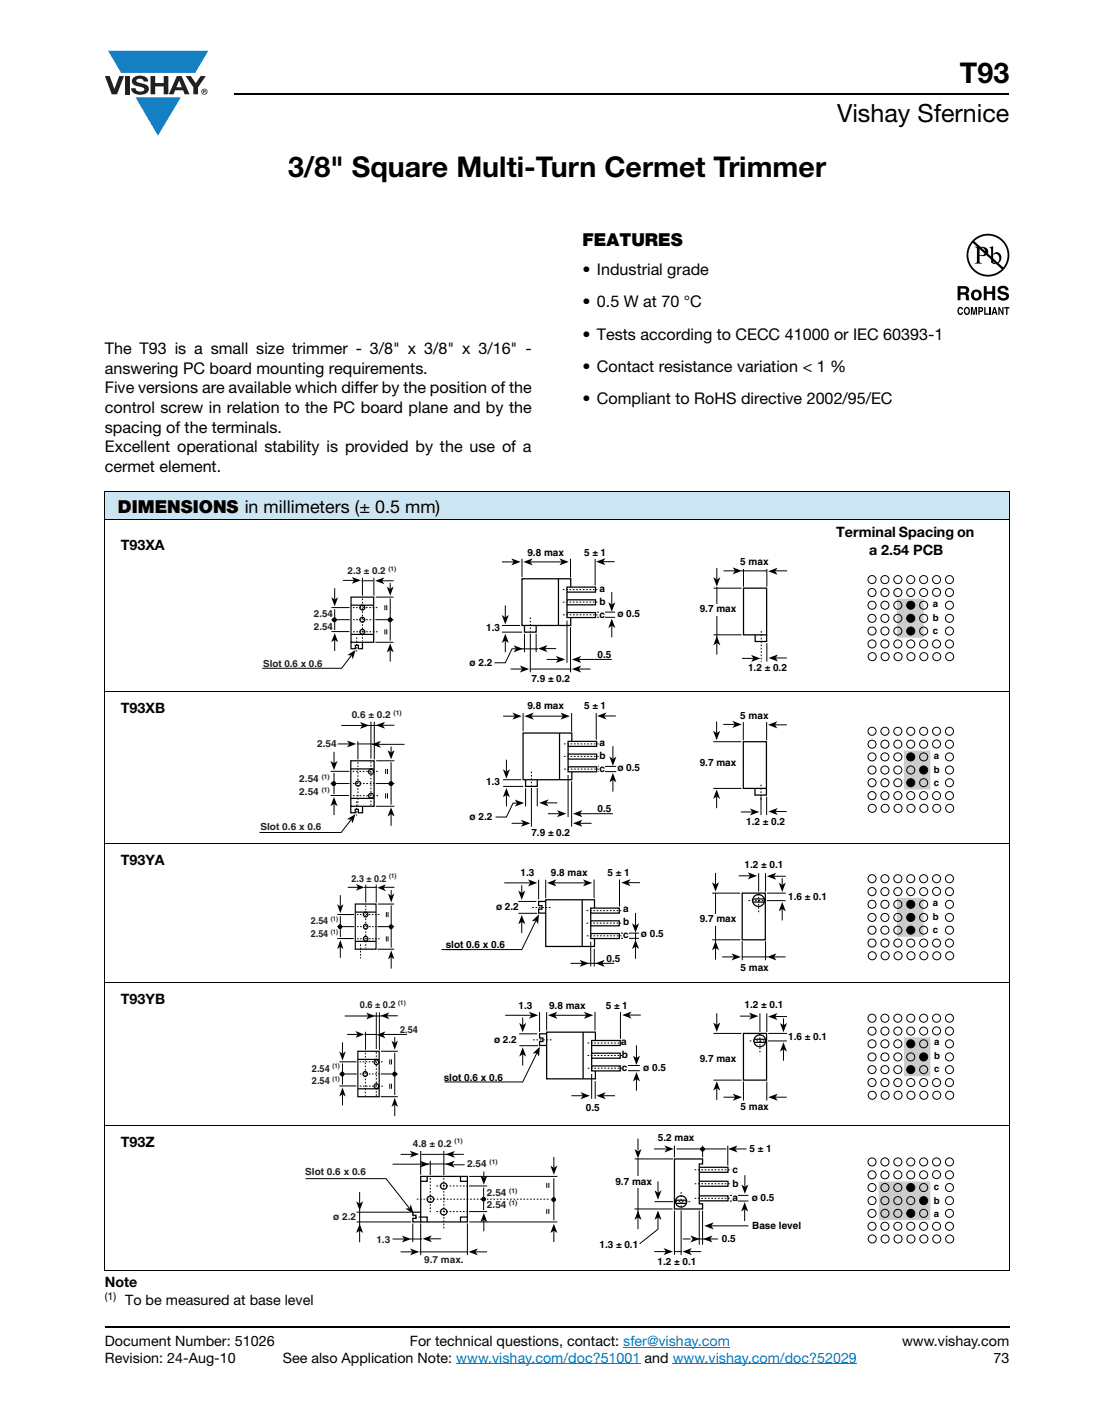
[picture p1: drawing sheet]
<svg xmlns="http://www.w3.org/2000/svg" width="216mm" height="279mm" viewBox="0 0 216 279" stroke-linecap="round" stroke-linejoin="round" font-family="sans-serif">
<g fill="#147fc3">
<path d="M21.3 10h19.7l-2.6 4.3h-1.1h-13.5z"/>
<path d="M26.7 19.2h8.9l-4.5 7.5z"/>
</g>
<g fill="#231f20">
<path d="M20.6 15h1l.9 2.5 1-2.5h.9l-1.4 3.6h-1z"/>
<path d="M24.6 15h.9v3.6h-.9z"/>
<path d="M26.3 15.3a2.1 2.1 0 0 1 2.8 .3l.1 .4h-.9a.79 .79 0 0 0-.7-.5 .79 .79 0 0 0-.8 .4l.3 .3 1 .2a1.08 1.08 0 0 1 1.2 1 1.08 1.08 0 0 1-1.1 1.2 1.73 1.73 0 0 1-2.4-1.2h.9a.96 .96 0 0 0 .8 .6 .96 .96 0 0 0 .9-.4 1.31 1.31 0 0 0-1.2-.6 1.03 1.03 0 0 1-1.1-.6 1.03 1.03 0 0 1 .2-1.1z"/>
<path d="M29.6 15h.9v1.3h1.7v-1.3h.9v3.6h-.9v-1.6h-1.7v1.6h-.9z"/>
<path d="M36.5 15h1.1l.9 1.4 1-1.4h1l-1.5 2.2v1.4h-.9v-1.4z"/>
<path d="M35.3 15.9l.5 1.3h-1.1zM34.8 15l-1.6 3.6h1l.3-.8h1.5l.3 .8h1l-1.6-3.6z"/>
<path d="M39.8 18a.46 .46 0 0 1 .9 0 .46 .46 0 0 1-.9 0zM39.6 18a.6 .6 0 0 0 1.2 0 .6 .6 0 0 0-1.2 0z"/>
<path d="M40.1 17.8h.2v.2h-.2zM40 17.7v.7h.1v-.3l.4 .3-.2-.3 .2-.2-.1-.2z"/>
</g>
<path d="M89.8 268.3h36.3M122.6 265.1h21.1M132.4 268.3h36.3" fill="none" stroke="#007ec4" stroke-width=".2"/>
<path d="M46.1 18.6h152.5M20.6 261h178" fill="none" stroke="#000" stroke-width=".36"/>
<g fill="#fff">
<path d="M55.3 46.1h14.8v20.2h-14.8z"/>
<path d="M188.4 46h10.2v16h-10.2z"/>
</g>
<g fill="#000">
<path d="M193.6 56.3h.6v1h1.1v-1h.6v2.8h-.6v-1.3h-1.1v1.3h-.6zM196.6 56.4a1.15 1.15 0 0 1 1.9 .7h-.6v-.1a.68 .68 0 0 0-.9-.2l-.1 .4 .3 .1a1.29 1.29 0 0 1 1.4 .9 1.17 1.17 0 0 1-1.2 1 1.17 1.17 0 0 1-1.1-1h.6v.2a.67 .67 0 0 0 1.1-.1l-.2-.3-.6-.1a.82 .82 0 0 1-.8-.5 .82 .82 0 0 1 .2-1zM188.6 60.6l.4-.2 .3 .1 .2 .4-.6-.2a.66 .66 0 0 0 .1 1l.3-.3h.2a.54 .54 0 0 1-.4 .6 .54 .54 0 0 1-.6-.5zM191.1 60.4h.4l.2 1.2 .2-1.2h.4v1.5h-.3v-1.2l-.2 1.2h-.2l-.3-1.2v1.2h-.2zM193.7 60.4h.3v1.3h.6v.2h-.9zM194.7 60.4h.3v1.5h-.3zM196.5 60.4h.3l.5 1.1v-1.1h.2v1.5h-.3l-.5-1v1h-.2zM197.6 60.4h1.1v.3h-.4v1.2h-.3v-1.2h-.4z"/>
<path d="M189 56.8v.7h1a.39 .39 0 0 0 0-.7zM188.5 56.3h1.4a.79 .79 0 0 1 .8 .4 .79 .79 0 0 1-.1 .9l-.3 .1a.98 .98 0 0 1 .4 1.2l.1 .2h-.6l-.3-1.1h-.9v1.1h-.5z"/>
<path d="M191.7 47.5a3.9 3.9 0 0 1 5.3-.2 3.9 3.9 0 0 1 .4 5.3zM191.4 47.8l5.8 5.2a3.9 3.9 0 0 1-5.4 .1 3.9 3.9 0 0 1-.4-5.3zM190.2 50.2a4.2 4.2 0 0 0 8.5 0 4.2 4.2 0 0 0-8.5 0z"/>
<path d="M191.9 57.5a.63 .63 0 0 0-.2 .8 .63 .63 0 0 0 .7 .3 .63 .63 0 0 0 .2-.8 .63 .63 0 0 0-.7-.3zM191.1 58a1.1 1.1 0 0 1 2.2 0 1.1 1.1 0 0 1-2.2 0z"/>
<path d="M192.8 48.8v1.3a.75 .75 0 0 0 1.1-.6 .75 .75 0 0 0-1.1-.7zM191.8 48.6a2.81 2.81 0 0 1 2.5 .3 .97 .97 0 0 1-.1 1.2 .97 .97 0 0 1-1.2 .2h-.2v1.1v.2l.5 .3h-1.5l.3-.2 .2-.3v-2.3l-.1-.3z"/>
<path d="M195.5 50.2v1.4l.1 .1a.72 .72 0 0 0 .8-.1 .72 .72 0 0 0 .3-.7 .72 .72 0 0 0-.4-.8 .72 .72 0 0 0-.8 .1zM194.7 48.7l.8-.3v1.7a.89 .89 0 0 1 1.1-.4 .89 .89 0 0 1 .5 1 1.23 1.23 0 0 1-.7 1.2 1.23 1.23 0 0 1-1.3-.2l-.1-2.7z"/>
<path d="M190.1 60.7a.64 .64 0 0 0 .2 1h.1a.64 .64 0 0 0-.1-1.1zM189.9 60.5l.2-.1a.56 .56 0 0 1 .7 .4 .82 .82 0 0 1-.5 1.2h-.2a.89 .89 0 0 1-.2-1.5z"/>
<path d="M192.8 60.7v.4l.4-.1v-.3zM192.5 60.4h.6a.5 .5 0 0 1 .4 .5 .5 .5 0 0 1-.4 .5h-.3v.5h-.3z"/>
<path d="M195.7 60.8l-.1 .6h.3zM195.6 60.4h.3l.4 1.5h-.3v-.3h-.5l-.1 .3h-.3z"/>
</g>
<path d="M20.6 96.8h178v5.5h-178z" fill="#cce5f3"/>
<path d="M20.6 96.8h178.1M20.6 96.9v152.9M198.6 96.9v152.9M20.6 102.3h178.1M20.6 136h178.1M20.6 165.9h178.1M20.6 193.4h178.1M20.6 221.4h178.1M20.6 249.9h178.1" fill="none" stroke="#000" stroke-width=".2"/>
<path d="M51.6 110.6h26.4v21h-26.4z" fill="#fff"/>
<g fill="none" stroke="#000" stroke-width=".24">
<path d="M69.1 117.5h4.4v8.9h-4.4zM69.1 119.1h4.4M69.1 126.4v1.2h.8v-.6h.6v.6h.8v-1.2M69.1 124.8h4.4"/>
<circle cx="71.3" cy="119.6" r=".48"/>
<circle cx="71.3" cy="121.9" r=".48"/>
<circle cx="71.3" cy="124.3" r=".48"/>
</g>
<g fill="#000">
<path d="M65.2 117.5l.7 .5 .6-.5-.6 1.8z" fill-rule="evenodd"/>
<path d="M69.2 113.5l1.8 .7-1.8 .7 .5-.7z" fill-rule="evenodd"/>
<path d="M73.8 114.3l1.8-.7-.4 .7 .4 .6z" fill-rule="evenodd"/>
<path d="M76.1 115.4l.7 .5 .7-.5-.7 1.8z" fill-rule="evenodd"/>
<path d="M65.9 124.6l.6 1.7-.6-.4-.7 .4z" fill-rule="evenodd"/>
<path d="M68.4 128.9l1.6-1-.6 1.8-.2-.7z" fill-rule="evenodd"/>
<path d="M76.8 126.6l.7 1.8-.7-.5-.7 .5z" fill-rule="evenodd"/>
</g>
<g fill="#000">
<circle cx="65.8" cy="122" r=".38"/>
<circle cx="76.8" cy="122" r=".38"/>
</g>
<g fill="none" stroke="#000" stroke-width=".2">
<path d="M65.2 119.6h3.6M65.9 115.7v2.3M65.9 119.9v4.1M67.5 114.2h2.2M71.2 114.3h2.2M71.3 113.7v3.5M73.6 113.7v3.5M73.9 117.5h3.5M75.2 114.3h2.3M75.8 119.1v1M76.1 119.1v1M76.8 114.7v1.2"/>
<path d="M76.8 117.8v8.3M65.2 124.3h3.6M65.2 121.9h3.6M65.9 125.9v2.2M69.2 128.9l-2 2.6h-15.6M73.9 121.9h3.5M73.9 126.4h3.5M75.8 123.8v1M76.1 123.8v1M76.8 127.9v2.3"/>
<circle cx="65.8" cy="121.9" r=".38"/>
<circle cx="76.8" cy="121.9" r=".38"/>
</g>
<path d="M69.4 119.6h5.1M71.3 117.8v8.4M69.5 124.3h4.9M69.5 121.9h4M70.2 125.4v2.8" fill="none" stroke="#000" stroke-width=".2" stroke-dasharray=".3 .3" stroke-linecap="butt"/>
<path d="M92.4 107.6h33.6v27h-33.6z" fill="#fff"/>
<path d="M109.9 113.9v9.1M112.3 115.6v-1.7h-9.6v9.2h9.6v-1.6M103.2 123.1v1.3h2.3v-1.3" fill="none" stroke="#000" stroke-width=".25"/>
<path d="M111.6 115.5h5.6v1h-5.6z" fill="#fff"/>
<path d="M111.6 115.5h5.6v1h-5.6z" fill="none" stroke="#000" stroke-width=".25"/>
<path d="M111.6 118h5.6v1h-5.6z" fill="#fff"/>
<path d="M111.6 118h5.6v1h-5.6z" fill="none" stroke="#000" stroke-width=".25"/>
<path d="M111.6 120.5h5.6v1h-5.6z" fill="#fff"/>
<path d="M111.6 116.5v1.5M111.6 119v1.4M111.6 120.5h5.6v1h-5.6z" fill="none" stroke="#000" stroke-width=".25"/>
<g fill="#000">
<path d="M100.6 109.9l1.9 .7-1.9 .6 .5-.6z" fill-rule="evenodd"/>
<path d="M103 110.6l1.8-.7-.4 .7 .4 .6z" fill-rule="evenodd"/>
<path d="M110.1 109.9l1.8 .7-1.8 .6 .5-.6z" fill-rule="evenodd"/>
<path d="M117.3 110.5l1.8-.7-.4 .7 .4 .7z" fill-rule="evenodd"/>
<path d="M119.7 118.5l.7 .5 .7-.5-.7 1.8z" fill-rule="evenodd"/>
<path d="M99.4 124.7l.7 1.8-.7-.4-.6 .4z" fill-rule="evenodd"/>
<path d="M98.8 121l.6 .5 .7-.5-.7 1.8z" fill-rule="evenodd"/>
<path d="M101.1 127l1.8 .7-1.8 .6 .4-.6z" fill-rule="evenodd"/>
<path d="M102.3 130.9l1.8 .7-1.8 .7 .5-.7z" fill-rule="evenodd"/>
<path d="M105.9 127.6l1.8-.7-.4 .7 .4 .7z" fill-rule="evenodd"/>
<path d="M109.4 129.1l1.8 .7-1.8 .6 .5-.6z" fill-rule="evenodd"/>
<path d="M112.5 131.6l1.9-.7-.5 .7 .5 .7z" fill-rule="evenodd"/>
<path d="M112.5 129.8l1.9-.7-.5 .7 .5 .6z" fill-rule="evenodd"/>
<path d="M120.4 121.7l.7 1.9-.7-.5-.7 .5z" fill-rule="evenodd"/>
</g>
<g fill="none" stroke="#000" stroke-width=".2">
<path d="M98.8 110.6h2.3M99.4 119.1v2.4M102.7 109.9v3.6M104.4 110.6h6.2M112.3 109.9v3.7M117.1 109.9v5.3M118.7 110.5h2.3M120.4 116.5v2.5M98.8 124.4h4M98.8 123.1h3.6M99.4 126.1v2.2M100.5 131.6h2.3"/>
<path d="M101.5 127.7h-.7l-1.4 2.7h-2.1M102.4 127.7h3.5M103.2 124.7v3.6M104.4 124.7v7.6M104.4 131.6h8M105.5 124.7v3.6M107.3 127.6h2.2M107.6 129.8h2.3M111.6 122.1v8.3M112.3 123.4v8.9M113.9 131.6h2.3M113.9 129.8h6.5"/>
<path d="M117.5 121.5h3.6M117.5 120.4h3.6M120.4 123.1v2.3"/>
</g>
<path d="M110.8 118.5h6.8M110.8 116h6.8M104.4 121.5v2.8M110.8 121h6.8" fill="none" stroke="#000" stroke-width=".2" stroke-dasharray=".3 .3" stroke-linecap="butt"/>
<g fill="#fff">
<path d="M118 120h1.1v2.3h-1.1z"/>
<path d="M137.7 109.4h17.2v23.4h-17.2z"/>
</g>
<g fill="#000">
<path d="M140.4 113.6l.7 .4 .7-.4-.7 1.8z" fill-rule="evenodd"/>
<path d="M144.2 111.6l1.8 .7-1.8 .7 .4-.7z" fill-rule="evenodd"/>
<path d="M151.2 112.4l1.8-.7-.4 .7 .4 .7z" fill-rule="evenodd"/>
<path d="M141.1 125.1l.7 1.9-.7-.5-.7 .5z" fill-rule="evenodd"/>
<path d="M147.8 128.9l1.9 .6-1.9 .7 .5-.7z" fill-rule="evenodd"/>
<path d="M151.3 129.5l1.8-.7-.5 .7 .5 .7z" fill-rule="evenodd"/>
</g>
<path d="M146.3 115.7h4.6v9.2h-4.6zM148.6 124.9v1.3h2.3v-1.3" fill="none" stroke="#000" stroke-width=".25"/>
<g fill="none" stroke="#000" stroke-width=".2">
<path d="M140.4 115.7h5.5M141.1 111.7v2.3M141.1 115.5v10.2M142.4 112.3h2.2M145.9 112.3h5M146.3 111.8v3.6M150.9 111.8v3.6M152.6 112.3h2.3M140.4 124.9h5.6M141.1 126.5v2.3M146 129.5h2.3M150.9 126.6v3.6"/>
<path d="M152.6 129.5h2.3"/>
</g>
<path d="M149.8 124.2v6" fill="none" stroke="#000" stroke-width=".2" stroke-dasharray=".3 .3" stroke-linecap="butt"/>
<g fill="#fff">
<path d="M137.7 118.8h7.2v2.3h-7.2z"/>
<path d="M145.7 109.5h5.6v2.3h-5.6z"/>
<path d="M147.2 130.5h7.7v2.3h-7.7z"/>
<path d="M170.5 113h17.5v17.1h-17.5z"/>
</g>
<path d="M176.7 117.9h5v7.5h-5z" fill="#ccc"/>
<path d="M176.7 117.9h5v7.5h-5z" fill="none" stroke="#ccc" stroke-width=".2"/>
<g fill="none" stroke="#000" stroke-width=".2">
<circle cx="171.6" cy="114" r=".79"/>
<circle cx="171.6" cy="119.1" r=".79"/>
<circle cx="171.6" cy="116.6" r=".79"/>
<circle cx="174.2" cy="119.1" r=".79"/>
<circle cx="174.2" cy="116.6" r=".79"/>
<circle cx="174.2" cy="114" r=".79"/>
<circle cx="176.7" cy="116.6" r=".79"/>
<circle cx="176.7" cy="119.1" r=".79"/>
<circle cx="176.7" cy="114" r=".79"/>
<circle cx="179.2" cy="114" r=".79"/>
<circle cx="179.2" cy="116.6" r=".79"/>
<circle cx="179.2" cy="119.1" r=".79"/>
<circle cx="181.8" cy="116.6" r=".79"/>
<circle cx="181.8" cy="119.1" r=".79"/>
<circle cx="181.8" cy="114" r=".79"/>
<circle cx="184.3" cy="116.5" r=".79"/>
<circle cx="184.3" cy="114" r=".79"/>
<circle cx="186.9" cy="114" r=".79"/>
<circle cx="186.9" cy="116.6" r=".79"/>
<circle cx="186.9" cy="119.1" r=".79"/>
<circle cx="171.6" cy="126.7" r=".79"/>
<circle cx="171.6" cy="121.7" r=".79"/>
<circle cx="171.6" cy="124.2" r=".79"/>
<circle cx="171.7" cy="129.2" r=".79"/>
<circle cx="174.2" cy="121.7" r=".79"/>
<circle cx="174.2" cy="124.2" r=".79"/>
<circle cx="174.2" cy="126.7" r=".79"/>
<circle cx="174.2" cy="129.2" r=".79"/>
<circle cx="176.7" cy="121.7" r=".79"/>
<circle cx="176.7" cy="124.2" r=".79"/>
<circle cx="176.7" cy="126.7" r=".79"/>
<circle cx="176.7" cy="129.2" r=".79"/>
<circle cx="179.2" cy="121.7" r=".79"/>
<circle cx="179.2" cy="124.2" r=".79"/>
<circle cx="179.2" cy="126.7" r=".79"/>
<circle cx="179.3" cy="129.2" r=".79"/>
<circle cx="181.8" cy="126.7" r=".79"/>
<circle cx="181.8" cy="121.7" r=".79"/>
<circle cx="181.8" cy="124.2" r=".79"/>
<circle cx="181.8" cy="129.2" r=".79"/>
<circle cx="184.3" cy="126.7" r=".79"/>
<circle cx="184.4" cy="129.2" r=".79"/>
<circle cx="186.9" cy="126.7" r=".79"/>
<circle cx="186.9" cy="121.7" r=".79"/>
<circle cx="186.9" cy="124.2" r=".79"/>
<circle cx="186.9" cy="129.2" r=".79"/>
</g>
<g fill="#000">
<circle cx="179.2" cy="119.1" r=".79"/>
<circle cx="179.2" cy="121.7" r=".79"/>
<circle cx="179.2" cy="124.2" r=".79"/>
</g>
<path d="M51.1 138.9h28.5v25h-28.5z" fill="#fff"/>
<g fill="none" stroke="#000" stroke-width=".24">
<path d="M69 158.6v1.3h.9v-.7h.6v.7h.9v-1.2M69 149.7h4.6v8.9h-4.6zM69 151.3h4.6M69.1 157.1h4.5"/>
<circle cx="70.5" cy="154.2" r=".49"/>
<circle cx="73" cy="151.9" r=".49"/>
<circle cx="73" cy="156.6" r=".49"/>
</g>
<g fill="#000">
<path d="M65.7 156.8l.7 1.8-.7-.4-.7 .4z" fill-rule="evenodd"/>
<path d="M65 149.7l.7 .5 .7-.5-.7 1.8z" fill-rule="evenodd"/>
<path d="M68.3 145.7l1.8 .7-1.8 .6 .4-.6z" fill-rule="evenodd"/>
<path d="M70.8 142.1l1.9 .6-1.9 .7 .5-.7z" fill-rule="evenodd"/>
<path d="M73.1 146.5l1.9-.7-.5 .7 .5 .6z" fill-rule="evenodd"/>
<path d="M73.9 142.7l1.9-.7-.5 .7 .5 .7z" fill-rule="evenodd"/>
<path d="M76.3 147.6l.7 .5 .7-.5-.7 1.8z" fill-rule="evenodd"/>
<path d="M68.3 161.2l1.7-1-.6 1.8-.3-.8z" fill-rule="evenodd"/>
<path d="M77 158.9l.7 1.8-.7-.5-.7 .5z" fill-rule="evenodd"/>
</g>
<g fill="#000">
<circle cx="65.7" cy="154.2" r=".39"/>
<circle cx="76.9" cy="154.2" r=".39"/>
</g>
<g fill="none" stroke="#000" stroke-width=".2">
<path d="M65.1 154.2h3.7M65.1 156.5h3.6M65.1 151.8h3.7M65.7 152.1v4.1M65.7 147.9v2.3M65.7 158.2v2.2M66.5 146.4h2.3M67.2 142.7h4.1M70.3 146.4h3.2M70.4 145.9v3.5M72.2 142.7h2.3M73 142v7.3"/>
<path d="M73.7 142v7.4M74 154.2h3.6M74 158.6h3.6M74 149.7h3.6M74.5 146.5h5.1M75.3 142.7h2.3M75.9 151.3v1M75.9 156.1v1M76.3 151.3v1M76.3 156.1v1M77 150v8.3M77 146.9v1.2"/>
<path d="M69.1 161.2l-2 2.6h-16M77 160.2v2.3"/>
<circle cx="65.7" cy="154.2" r=".39"/>
<circle cx="76.9" cy="154.2" r=".39"/>
</g>
<path d="M69.4 151.8h5.2M69.5 156.6h5M69.5 154.2h4.1M70.2 157.7v2.8M70.4 150v8.4M73 149.9v8.6" fill="none" stroke="#000" stroke-width=".2" stroke-dasharray=".3 .3" stroke-linecap="butt"/>
<path d="M92.4 137.9h33.6v27h-33.6z" fill="#fff"/>
<path d="M103.4 153.5v1.2h2.3v-1.2M110.1 144.2v9.2M112.5 145.9v-1.7h-9.6v9.2h9.6v-1.5" fill="none" stroke="#000" stroke-width=".25"/>
<path d="M111.8 145.9h5.6v1h-5.6z" fill="#fff"/>
<path d="M111.8 145.9h5.6v1h-5.6z" fill="none" stroke="#000" stroke-width=".25"/>
<path d="M111.8 148.4h5.6v1h-5.6z" fill="#fff"/>
<path d="M111.8 148.4h5.6v1h-5.6z" fill="none" stroke="#000" stroke-width=".25"/>
<path d="M111.8 150.9h5.6v1h-5.6z" fill="#fff"/>
<path d="M111.8 150.9h5.6v1h-5.6zM111.8 146.9v1.4M111.8 149.4v1.4" fill="none" stroke="#000" stroke-width=".25"/>
<g fill="#000">
<path d="M99.7 155l.7 1.9-.7-.5-.7 .5z" fill-rule="evenodd"/>
<path d="M99 151.4l.7 .4 .7-.4-.7 1.8z" fill-rule="evenodd"/>
<path d="M100.8 140.2l1.9 .7-1.9 .7 .5-.7z" fill-rule="evenodd"/>
<path d="M101.3 157.3l1.8 .7-1.8 .7 .5-.7z" fill-rule="evenodd"/>
<path d="M103.2 140.9l1.8-.7-.4 .7 .4 .7z" fill-rule="evenodd"/>
<path d="M106.1 158l1.9-.7-.5 .7 .5 .7z" fill-rule="evenodd"/>
<path d="M110.3 140.2l1.9 .7-1.9 .7 .5-.7z" fill-rule="evenodd"/>
<path d="M117.5 140.9l1.9-.7-.5 .7 .5 .7z" fill-rule="evenodd"/>
<path d="M120.6 152.1l.7 1.8-.7-.4-.7 .4z" fill-rule="evenodd"/>
<path d="M119.9 148.9l.7 .4 .7-.4-.7 1.8z" fill-rule="evenodd"/>
<path d="M102.5 161.3l1.9 .7-1.9 .7 .5-.7z" fill-rule="evenodd"/>
<path d="M109.6 159.4l1.9 .7-1.9 .7 .5-.7z" fill-rule="evenodd"/>
<path d="M112.8 162l1.8-.7-.5 .7 .5 .7z" fill-rule="evenodd"/>
<path d="M112.8 160.1l1.8-.7-.5 .7 .5 .7z" fill-rule="evenodd"/>
</g>
<g fill="none" stroke="#000" stroke-width=".2">
<path d="M99 154.7h4M99 153.4h3.6M99 140.9h2.3M99.7 149.5v2.3M99.7 156.4v2.3M101.8 158h-.8l-1.3 2.8h-2.2M102.9 140.3v3.6M103.4 155.1v3.6M104.6 140.9h6.2M104.6 155v7.6M105.7 155.1v3.6M107.5 158h2.2"/>
<path d="M111.8 152.5v8.3M112.5 140.3v3.7M112.5 153.7v8.9M117.3 140.3v5.2M117.8 151.8h3.5M117.8 150.8h3.5M118.9 140.9h2.3M120.6 146.8v2.5M120.6 153.5v2.3M100.7 162h2.3M107.8 160.1h2.3M114.1 162h2.3"/>
<path d="M114.1 160.1h6.5"/>
</g>
<path d="M104.6 151.8v2.8M111 148.8h6.8M111 146.4h6.8M111 151.3h6.8" fill="none" stroke="#000" stroke-width=".2" stroke-dasharray=".3 .3" stroke-linecap="butt"/>
<g fill="#fff">
<path d="M118 150.3h1.1v2.3h-1.1z"/>
<path d="M137.7 139.7h17.2v23.4h-17.2z"/>
</g>
<g fill="#000">
<path d="M140.4 143.8l.6 .5 .7-.5-.7 1.8z" fill-rule="evenodd"/>
<path d="M141 155.3l.7 1.9-.7-.5-.6 .5z" fill-rule="evenodd"/>
<path d="M144.1 141.8l1.9 .7-1.9 .7 .5-.7z" fill-rule="evenodd"/>
<path d="M147.6 159.1l1.8 .7-1.8 .7 .5-.7z" fill-rule="evenodd"/>
<path d="M151.1 142.6l1.9-.7-.5 .7 .5 .7z" fill-rule="evenodd"/>
<path d="M151.2 159.7l1.9-.7-.5 .7 .5 .7z" fill-rule="evenodd"/>
</g>
<path d="M146.3 145.9h4.5v9.2h-4.5zM148.6 155.1v1.3h2.2v-1.3" fill="none" stroke="#000" stroke-width=".25"/>
<path d="M140.4 155.1h5.5M140.4 145.9h5.5M141 142v2.3M141 156.7v2.3M142.4 142.5h2.2M145.8 159.8h2.3M146.3 142v3.7M149.8 156.7v3.7M150.9 156.8v3.6M150.9 142v3.7M152.5 142.6h2.4M152.6 159.7h2.2" fill="none" stroke="#000" stroke-width=".2"/>
<path d="M149.8 154.4v3.3" fill="none" stroke="#000" stroke-width=".2" stroke-dasharray=".3 .3" stroke-linecap="butt"/>
<g fill="#fff">
<path d="M137.7 149.1h7.2v2.3h-7.2z"/>
<path d="M145.7 139.8h5.6v2.3h-5.6z"/>
<path d="M146.9 160.8h7.6v2.3h-7.6z"/>
<path d="M170.5 142.8h17.5v17.2h-17.5z"/>
</g>
<path d="M178 147.8h5v7.5h-5z" fill="#ccc"/>
<path d="M178 147.8h5v7.5h-5z" fill="none" stroke="#ccc" stroke-width=".2"/>
<g fill="none" stroke="#000" stroke-width=".2">
<circle cx="171.6" cy="156.5" r=".79"/>
<circle cx="171.6" cy="151.5" r=".79"/>
<circle cx="171.6" cy="148.9" r=".79"/>
<circle cx="171.6" cy="154" r=".79"/>
<circle cx="171.6" cy="146.4" r=".79"/>
<circle cx="171.6" cy="143.9" r=".79"/>
<circle cx="171.7" cy="159" r=".79"/>
<circle cx="174.2" cy="151.5" r=".79"/>
<circle cx="174.2" cy="143.9" r=".79"/>
<circle cx="174.2" cy="146.4" r=".79"/>
<circle cx="174.2" cy="148.9" r=".79"/>
<circle cx="174.2" cy="154" r=".79"/>
<circle cx="174.2" cy="156.5" r=".79"/>
<circle cx="174.2" cy="159" r=".79"/>
<circle cx="176.7" cy="151.5" r=".79"/>
<circle cx="176.7" cy="154" r=".79"/>
<circle cx="176.7" cy="146.4" r=".79"/>
<circle cx="176.7" cy="143.9" r=".79"/>
<circle cx="176.7" cy="148.9" r=".79"/>
<circle cx="176.7" cy="156.5" r=".79"/>
<circle cx="176.7" cy="159" r=".79"/>
<circle cx="179.2" cy="151.5" r=".79"/>
<circle cx="179.2" cy="146.4" r=".79"/>
<circle cx="179.2" cy="143.9" r=".79"/>
<circle cx="179.2" cy="148.9" r=".79"/>
<circle cx="179.2" cy="154" r=".79"/>
<circle cx="179.2" cy="156.5" r=".79"/>
<circle cx="179.3" cy="159" r=".79"/>
<circle cx="181.8" cy="151.5" r=".79"/>
<circle cx="181.8" cy="148.9" r=".79"/>
<circle cx="181.8" cy="146.4" r=".79"/>
<circle cx="181.8" cy="143.9" r=".79"/>
<circle cx="181.8" cy="156.5" r=".79"/>
<circle cx="181.8" cy="154" r=".79"/>
<circle cx="181.8" cy="159" r=".79"/>
<circle cx="184.3" cy="156.5" r=".79"/>
<circle cx="184.3" cy="146.4" r=".79"/>
<circle cx="184.3" cy="143.9" r=".79"/>
<circle cx="184.4" cy="159" r=".79"/>
<circle cx="186.9" cy="156.5" r=".79"/>
<circle cx="186.9" cy="151.5" r=".79"/>
<circle cx="186.9" cy="154" r=".79"/>
<circle cx="186.9" cy="148.9" r=".79"/>
<circle cx="186.9" cy="146.4" r=".79"/>
<circle cx="186.9" cy="143.9" r=".79"/>
<circle cx="186.9" cy="159" r=".79"/>
</g>
<g fill="#000">
<circle cx="179.2" cy="148.9" r=".79"/>
<circle cx="179.2" cy="154" r=".79"/>
<circle cx="181.8" cy="151.5" r=".79"/>
</g>
<path d="M61.2 171.2h16.8v19.4h-16.8z" fill="#fff"/>
<g fill="none" stroke="#000" stroke-width=".23">
<path d="M69.9 177.9h4.1v8.9h-4.1zM69.9 179.5h4.1M70 185.2h4"/>
<circle cx="72" cy="179.9" r=".46"/>
<circle cx="72" cy="184.7" r=".46"/>
<circle cx="72" cy="182.3" r=".46"/>
</g>
<g fill="#000">
<path d="M66.4 177.9l.6 .5 .6-.5-.6 1.8z" fill-rule="evenodd"/>
<path d="M70.1 173.9l1.6 .7-1.6 .7 .4-.7z" fill-rule="evenodd"/>
<path d="M74.3 174.7l1.6-.7-.4 .7 .4 .6z" fill-rule="evenodd"/>
<path d="M76.4 175.8l.6 .5 .6-.5-.6 1.8z" fill-rule="evenodd"/>
<path d="M67 185l.6 1.7-.6-.4-.6 .4z" fill-rule="evenodd"/>
<path d="M77 187l.6 1.8-.6-.5-.6 .5z" fill-rule="evenodd"/>
</g>
<g fill="#000">
<circle cx="66.9" cy="182.3" r=".36"/>
<circle cx="77" cy="182.3" r=".36"/>
</g>
<g fill="none" stroke="#000" stroke-width=".2">
<path d="M66.4 179.9h3.3M67 176.1v2.3M68.4 174.6h2.1M71.7 174.6h2.5M72 174.1v3.5M74 174.1v3.5M74.4 177.9h3.2M75.5 174.6h2.1M76 179.5v1M76.4 179.5v1M77 178.2v8.2M77 175.1v1.2"/>
<path d="M66.4 184.7h3.2M66.4 182.3h3.3M67 180.3v4.1M67 186.3v2.2M74.3 182.3h3.3M74.3 186.8h3.3M76 184.2v1M76.4 184.2v1M77 188.3v2.3"/>
<circle cx="66.9" cy="182.3" r=".36"/>
<circle cx="77" cy="182.3" r=".36"/>
</g>
<path d="M70.3 179.9h4.6M72 178.2v8.4M70.3 184.7h4.5M70.3 182.3h3.7M71 185.8v2.8" fill="none" stroke="#000" stroke-width=".2" stroke-dasharray=".3 .3" stroke-linecap="butt"/>
<path d="M86.9 170.6h44.6v19.6h-44.6z" fill="#fff"/>
<g fill="#000">
<path d="M122.3 173.7l1.8-.7-.5 .7 .5 .7z" fill-rule="evenodd"/>
<path d="M114.1 188.9l1.8 .6-1.8 .7 .4-.7z" fill-rule="evenodd"/>
<path d="M117.2 189.5l1.8-.6-.4 .6 .4 .7z" fill-rule="evenodd"/>
<path d="M125.1 184.9l.7 1.8-.7-.4-.7 .4z" fill-rule="evenodd"/>
<path d="M124.4 181.7l.7 .4 .7-.4-.7 1.8z" fill-rule="evenodd"/>
</g>
<path d="M114.6 177v9.2M117 178.7v-1.7h-9.6v9.2h9.6v-1.5" fill="none" stroke="#000" stroke-width=".25"/>
<path d="M116.3 178.7h5.6v1h-5.6z" fill="#fff"/>
<path d="M116.3 178.7h5.6v1h-5.6z" fill="none" stroke="#000" stroke-width=".25"/>
<path d="M116.3 181.2h5.6v1h-5.6z" fill="#fff"/>
<path d="M116.3 181.2h5.6v1h-5.6z" fill="none" stroke="#000" stroke-width=".25"/>
<path d="M116.3 183.7h5.6v1h-5.6z" fill="#fff"/>
<path d="M107.4 177.4h-1.4v.8h.7v.7h-.7v.8h1.4M116.3 179.7v1.4M116.3 183.7h5.6v1h-5.6zM116.3 182.2v1.4" fill="none" stroke="#000" stroke-width=".25"/>
<g fill="#000">
<path d="M102 175.2l.7 .5 .7-.5-.7 1.9z" fill-rule="evenodd"/>
<path d="M103.9 173l1.8 .7-1.8 .7 .5-.7z" fill-rule="evenodd"/>
<path d="M107.7 173.7l1.8-.7-.5 .7 .5 .7z" fill-rule="evenodd"/>
<path d="M114.7 173l1.9 .7-1.9 .7 .5-.7z" fill-rule="evenodd"/>
<path d="M102.7 180l.7 1.8-.7-.4-.7 .4z" fill-rule="evenodd"/>
<path d="M104.7 181.3l1.4-1.4-.2 2-.4-.8z" fill-rule="evenodd"/>
</g>
<g fill="none" stroke="#000" stroke-width=".2">
<path d="M99.2 173.7h5.2M102 177.4h3.6M102 179.7h3.7M102.7 174.2v1.5M106 173.1v3.9M107.4 173.1v3.6M109 173.7h6.2M116.9 173.1v3.6M121.9 173.1v5.3M123.6 173.7h2.3M125.1 179.6v2.5M87.8 186.8h4.6"/>
<path d="M102.7 181.4v2.2M105.5 181.1l-2.8 5.7h-15.8M112.3 189.5h2.2M115.4 189.5h2.3M116.3 185.3v4.9M117 186.7v3.5M118.6 189.5h2.3M122.2 184.6h3.5M122.2 183.6h3.5M125.1 186.3v2.3M125.1 183.5v1.6"/>
</g>
<path d="M104.7 178.6h3.7M115.4 179.2h6.9M115.4 181.6h6.9M115.5 184.1h6.8" fill="none" stroke="#000" stroke-width=".2" stroke-dasharray=".3 .3" stroke-linecap="butt"/>
<g fill="#fff">
<path d="M122.7 183h1.1v2.3h-1.1z"/>
<path d="M137.7 169.1h25.1v22.6h-25.1z"/>
</g>
<g fill="#000">
<path d="M140.1 173.6l.7 .4 .7-.4-.7 1.8z" fill-rule="evenodd"/>
<path d="M147.2 171.6l1.8 .7-1.8 .7 .4-.7z" fill-rule="evenodd"/>
<path d="M150.9 172.4l1.9-.7-.5 .7 .5 .7z" fill-rule="evenodd"/>
<path d="M153.3 173.7l.6 .4 .7-.4-.7 1.8z" fill-rule="evenodd"/>
<path d="M153.9 177.5l.7 1.8-.7-.5-.6 .5z" fill-rule="evenodd"/>
<path d="M140.8 185.1l.7 1.9-.7-.5-.7 .5z" fill-rule="evenodd"/>
<path d="M144 187.6l1.8 .7-1.8 .7 .4-.7z" fill-rule="evenodd"/>
<path d="M151 188.3l1.8-.7-.5 .7 .5 .7z" fill-rule="evenodd"/>
</g>
<g fill="none" stroke="#000" stroke-width=".25">
<path d="M146.1 175.7h4.5v9.2h-4.5zM148.2 176.9h2.2M148.2 177.5h2.2"/>
<circle cx="149.3" cy="177.2" r="1.17"/>
</g>
<g fill="none" stroke="#000" stroke-width=".2">
<path d="M140.2 175.7h5.5M140.8 171.8v2.3M140.8 175.7v10.1M145.4 172.3h2.2M149.3 171.8v3.6M150.7 171.8v3.6M150.9 177.2h3.7M151 175.7h3.6M152.3 172.4h2.3M153.9 172.8v1.3M153.9 178.8v2.3M140.2 184.9h5.5"/>
<path d="M140.8 186.5v2.3M142.1 188.3h2.3M146 188.3h5.1M146.1 185.2v3.7M150.7 185.2v3.7M152.3 188.3h2.3"/>
</g>
<path d="M147.3 177.2h3.2M149.3 175.9v3.9" fill="none" stroke="#000" stroke-width=".2" stroke-dasharray=".3 .3" stroke-linecap="butt"/>
<g fill="#fff">
<path d="M137.7 179.9h7.2v2.3h-7.2z"/>
<path d="M145.7 189.4h5.6v2.3h-5.6z"/>
<path d="M146.5 169.2h7.7v2.3h-7.7z"/>
<path d="M155.1 175.6h7.7v2.3h-7.7z"/>
<path d="M170.5 171.9h17.5v17.1h-17.5z"/>
</g>
<path d="M176.7 176.8h5v7.4h-5z" fill="#ccc"/>
<path d="M176.7 176.8h5v7.4h-5z" fill="none" stroke="#ccc" stroke-width=".2"/>
<g fill="none" stroke="#000" stroke-width=".2">
<circle cx="171.6" cy="175.4" r=".79"/>
<circle cx="171.6" cy="177.9" r=".79"/>
<circle cx="171.6" cy="172.9" r=".79"/>
<circle cx="174.2" cy="177.9" r=".79"/>
<circle cx="174.2" cy="172.9" r=".79"/>
<circle cx="174.2" cy="175.4" r=".79"/>
<circle cx="176.7" cy="177.9" r=".79"/>
<circle cx="176.7" cy="172.9" r=".79"/>
<circle cx="176.7" cy="175.4" r=".79"/>
<circle cx="179.2" cy="172.9" r=".79"/>
<circle cx="179.2" cy="177.9" r=".79"/>
<circle cx="179.2" cy="175.4" r=".79"/>
<circle cx="181.8" cy="172.9" r=".79"/>
<circle cx="181.8" cy="177.9" r=".79"/>
<circle cx="181.8" cy="175.4" r=".79"/>
<circle cx="184.3" cy="175.4" r=".79"/>
<circle cx="184.3" cy="172.9" r=".79"/>
<circle cx="186.9" cy="177.9" r=".79"/>
<circle cx="186.9" cy="175.4" r=".79"/>
<circle cx="186.9" cy="172.9" r=".79"/>
<circle cx="171.6" cy="185.6" r=".79"/>
<circle cx="171.6" cy="180.5" r=".79"/>
<circle cx="171.6" cy="183" r=".79"/>
<circle cx="171.7" cy="188.1" r=".79"/>
<circle cx="174.2" cy="180.5" r=".79"/>
<circle cx="174.2" cy="183" r=".79"/>
<circle cx="174.2" cy="185.6" r=".79"/>
<circle cx="174.2" cy="188.1" r=".79"/>
<circle cx="176.7" cy="180.5" r=".79"/>
<circle cx="176.7" cy="183" r=".79"/>
<circle cx="176.7" cy="185.6" r=".79"/>
<circle cx="176.7" cy="188.1" r=".79"/>
<circle cx="179.2" cy="180.5" r=".79"/>
<circle cx="179.2" cy="183" r=".79"/>
<circle cx="179.2" cy="185.6" r=".79"/>
<circle cx="179.3" cy="188.1" r=".79"/>
<circle cx="181.8" cy="185.6" r=".79"/>
<circle cx="181.8" cy="180.5" r=".79"/>
<circle cx="181.8" cy="183" r=".79"/>
<circle cx="181.8" cy="188.1" r=".79"/>
<circle cx="184.3" cy="185.6" r=".79"/>
<circle cx="184.4" cy="188.1" r=".79"/>
<circle cx="186.9" cy="185.6" r=".79"/>
<circle cx="186.9" cy="180.5" r=".79"/>
<circle cx="186.9" cy="183" r=".79"/>
<circle cx="186.9" cy="188.1" r=".79"/>
</g>
<g fill="#000">
<circle cx="179.2" cy="177.9" r=".79"/>
<circle cx="179.2" cy="180.5" r=".79"/>
<circle cx="179.2" cy="183" r=".79"/>
</g>
<path d="M61.4 196.1h20.9v23.5h-20.9z" fill="#fff"/>
<g fill="none" stroke="#000" stroke-width=".23">
<path d="M70.4 206.8h4.2v9h-4.2zM70.4 208.4h4.2M70.5 214.2h4.1"/>
<circle cx="71.9" cy="211.3" r=".47"/>
<circle cx="74.1" cy="209" r=".47"/>
<circle cx="74.1" cy="213.7" r=".47"/>
</g>
<g fill="#000">
<path d="M72.1 199.2l1.7 .7-1.7 .7 .4-.7z" fill-rule="evenodd"/>
<path d="M74.9 199.9l1.7-.7-.4 .7 .4 .6z" fill-rule="evenodd"/>
<path d="M67.4 214l.6 1.8-.6-.5-.6 .5z" fill-rule="evenodd"/>
<path d="M66.8 206.9l.6 .4 .6-.4-.6 1.8z" fill-rule="evenodd"/>
<path d="M70 202.9l1.7 .6-1.7 .7 .4-.7z" fill-rule="evenodd"/>
<path d="M74.1 203.6l1.7-.7-.4 .7 .4 .7z" fill-rule="evenodd"/>
<path d="M77.1 204.8l.6 .4 .6-.4-.6 1.8z" fill-rule="evenodd"/>
<path d="M77.7 216l.6 1.8-.6-.5-.6 .5z" fill-rule="evenodd"/>
</g>
<g fill="#000">
<circle cx="67.4" cy="211.3" r=".37"/>
<circle cx="77.7" cy="211.3" r=".37"/>
</g>
<g fill="none" stroke="#000" stroke-width=".2">
<path d="M67.9 199.9h4.6M73.1 199.9h2.1M74.1 199.2v7.2M74.7 199.2v7.4M76.2 199.9h2.1M66.8 211.3h3.4M66.8 208.9h3.4M66.8 213.7h3.3M67.4 209.2v4.2M67.4 205.1v2.2M67.4 215.3v2.2M68.3 203.5h2.1"/>
<path d="M71.7 203.5h2.6M71.9 203v3.6M74.9 211.3h3.4M74.9 215.8h3.4M75 206.8h3.3M75.4 203.5h4.7M76.7 208.4v1M76.7 213.2v1M77 208.4v1M77 213.2v1M77.7 204.1v1.1M77.7 217.3v2.3"/>
<path d="M77.7 207.1v8.4"/>
<circle cx="67.4" cy="211.3" r=".37"/>
<circle cx="77.7" cy="211.3" r=".37"/>
</g>
<path d="M70.8 208.9h4.7M70.8 213.7h4.6M70.8 211.3h3.8M71.9 207.1v8.5M74.1 207v8.6" fill="none" stroke="#000" stroke-width=".2" stroke-dasharray=".3 .3" stroke-linecap="butt"/>
<path d="M87.3 196.8h43.8v22.1h-43.8z" fill="#fff"/>
<g fill="#000">
<path d="M122.5 199.7l1.8-.7-.5 .7 .5 .7z" fill-rule="evenodd"/>
<path d="M114.3 214.9l1.8 .7-1.8 .7 .4-.7z" fill-rule="evenodd"/>
<path d="M117.4 215.6l1.8-.7-.5 .7 .5 .7z" fill-rule="evenodd"/>
<path d="M125.3 210.9l.7 1.9-.7-.5-.7 .5z" fill-rule="evenodd"/>
<path d="M124.6 207.7l.7 .5 .7-.5-.7 1.8z" fill-rule="evenodd"/>
</g>
<path d="M114.8 203.1v9.1M117.2 204.8v-1.7h-9.6v9.2h9.6v-1.6" fill="none" stroke="#000" stroke-width=".25"/>
<path d="M116.4 204.7h5.7v1h-5.7z" fill="#fff"/>
<path d="M116.4 204.7h5.7v1h-5.7z" fill="none" stroke="#000" stroke-width=".25"/>
<path d="M116.4 207.2h5.7v1h-5.7z" fill="#fff"/>
<path d="M116.4 207.2h5.7v1h-5.7z" fill="none" stroke="#000" stroke-width=".25"/>
<path d="M116.4 209.7h5.7v1h-5.7z" fill="#fff"/>
<path d="M107.6 203.4h-1.4v.8h.6v.7h-.6v.8h1.4M116.4 209.7h5.7v1h-5.7zM116.4 205.7v1.5M116.4 208.3v1.3" fill="none" stroke="#000" stroke-width=".25"/>
<g fill="#000">
<path d="M104.1 199.1l1.8 .7-1.8 .7 .5-.7z" fill-rule="evenodd"/>
<path d="M107.8 199.8l1.9-.7-.5 .7 .5 .7z" fill-rule="evenodd"/>
<path d="M114.9 199.1l1.9 .7-1.9 .7 .5-.7z" fill-rule="evenodd"/>
<path d="M102.2 201.3l.7 .4 .7-.4-.7 1.8z" fill-rule="evenodd"/>
<path d="M102.9 206.1l.7 1.8-.7-.5-.7 .5z" fill-rule="evenodd"/>
<path d="M104.8 207.3l1.5-1.4-.2 2-.4-.7z" fill-rule="evenodd"/>
</g>
<g fill="none" stroke="#000" stroke-width=".2">
<path d="M99.4 199.8h5.2M106.2 199.2v3.8M107.6 199.1v3.7M109.2 199.8h6.2M117.1 199.1v3.7M122.1 199.1v5.3M123.8 199.7h2.3M102.2 203.4h3.5M102.2 205.8h3.7M102.9 200.2v1.5M102.9 207.4v2.3M105.7 207.2l-2.8 5.7h-15.4"/>
<path d="M112.5 215.6h2.2M116.4 211.3v4.9M117.1 212.7v3.5M118.7 215.6h2.3M122.4 210.7h3.5M122.4 209.6h3.5M125.3 205.7v2.5M125.3 212.3v2.3"/>
</g>
<path d="M104.9 204.6h3.7M115.6 207.7h6.8M115.6 205.2h6.8M115.7 210.2h6.8" fill="none" stroke="#000" stroke-width=".2" stroke-dasharray=".3 .3" stroke-linecap="butt"/>
<g fill="#fff">
<path d="M122.4 209.1h1.1v2.3h-1.1z"/>
<path d="M137.7 196.6h25.1v22.6h-25.1z"/>
</g>
<g fill="#000">
<path d="M147.4 199.2l1.9 .7-1.9 .7 .5-.7z" fill-rule="evenodd"/>
<path d="M140.4 201.2l.7 .5 .7-.5-.7 1.8z" fill-rule="evenodd"/>
<path d="M141.1 212.7l.7 1.9-.7-.5-.7 .5z" fill-rule="evenodd"/>
<path d="M144.2 215.2l1.9 .7-1.9 .7 .5-.7z" fill-rule="evenodd"/>
<path d="M151.2 200l1.8-.7-.4 .7 .4 .7z" fill-rule="evenodd"/>
<path d="M151.2 215.9l1.9-.7-.5 .7 .5 .7z" fill-rule="evenodd"/>
<path d="M153.5 201.3l.7 .4 .7-.4-.7 1.8z" fill-rule="evenodd"/>
<path d="M154.2 205.1l.7 1.8-.7-.4-.7 .4z" fill-rule="evenodd"/>
</g>
<g fill="none" stroke="#000" stroke-width=".25">
<path d="M146.3 203.3h4.6v9.2h-4.6zM148.5 204.5h2.2M148.5 205.1h2.2"/>
<circle cx="149.5" cy="204.8" r="1.17"/>
</g>
<g fill="none" stroke="#000" stroke-width=".2">
<path d="M141.1 199.4v2.3M145.6 199.9h2.3M149.6 199.4v3.7M150.9 199.4v3.7M140.4 212.5h5.5M140.4 203.3h5.5M141.1 214.1v2.3M142.4 215.9h2.3M146.3 212.8v3.7M150.9 212.8v3.7M151.2 204.8h3.6M151.2 203.3h3.7"/>
<path d="M152.6 200h2.3M152.6 215.9h2.2M154.2 200.4v1.3M154.2 206.5v2.2"/>
</g>
<path d="M147.5 204.8h3.2M149.6 203.5v3.9" fill="none" stroke="#000" stroke-width=".2" stroke-dasharray=".3 .3" stroke-linecap="butt"/>
<g fill="#fff">
<path d="M137.7 207.3h7.2v2.3h-7.2z"/>
<path d="M145.7 216.9h5.6v2.3h-5.6z"/>
<path d="M146.5 196.7h7.7v2.3h-7.7z"/>
<path d="M155.1 203.1h7.7v2.2h-7.7z"/>
<path d="M170.5 199.3h17.5v17.1h-17.5z"/>
</g>
<path d="M178 204.2h5v7.5h-5z" fill="#ccc"/>
<path d="M178 204.2h5v7.5h-5z" fill="none" stroke="#ccc" stroke-width=".2"/>
<g fill="none" stroke="#000" stroke-width=".2">
<circle cx="171.6" cy="213" r=".79"/>
<circle cx="171.6" cy="208" r=".79"/>
<circle cx="171.6" cy="205.4" r=".79"/>
<circle cx="171.6" cy="202.9" r=".79"/>
<circle cx="171.6" cy="210.5" r=".79"/>
<circle cx="171.6" cy="200.3" r=".79"/>
<circle cx="171.7" cy="215.5" r=".79"/>
<circle cx="174.2" cy="208" r=".79"/>
<circle cx="174.2" cy="200.3" r=".79"/>
<circle cx="174.2" cy="205.4" r=".79"/>
<circle cx="174.2" cy="202.9" r=".79"/>
<circle cx="174.2" cy="210.5" r=".79"/>
<circle cx="174.2" cy="213" r=".79"/>
<circle cx="174.2" cy="215.5" r=".79"/>
<circle cx="176.7" cy="208" r=".79"/>
<circle cx="176.7" cy="210.5" r=".79"/>
<circle cx="176.7" cy="202.9" r=".79"/>
<circle cx="176.7" cy="205.4" r=".79"/>
<circle cx="176.7" cy="200.3" r=".79"/>
<circle cx="176.7" cy="213" r=".79"/>
<circle cx="176.7" cy="215.5" r=".79"/>
<circle cx="179.2" cy="208" r=".79"/>
<circle cx="179.2" cy="200.3" r=".79"/>
<circle cx="179.2" cy="205.4" r=".79"/>
<circle cx="179.2" cy="210.5" r=".79"/>
<circle cx="179.2" cy="202.9" r=".79"/>
<circle cx="179.2" cy="213" r=".79"/>
<circle cx="179.3" cy="215.5" r=".79"/>
<circle cx="181.8" cy="208" r=".79"/>
<circle cx="181.8" cy="202.9" r=".79"/>
<circle cx="181.8" cy="205.4" r=".79"/>
<circle cx="181.8" cy="200.3" r=".79"/>
<circle cx="181.8" cy="213" r=".79"/>
<circle cx="181.8" cy="210.5" r=".79"/>
<circle cx="181.8" cy="215.5" r=".79"/>
<circle cx="184.3" cy="213" r=".79"/>
<circle cx="184.3" cy="200.3" r=".79"/>
<circle cx="184.3" cy="202.8" r=".79"/>
<circle cx="184.4" cy="215.5" r=".79"/>
<circle cx="186.9" cy="213" r=".79"/>
<circle cx="186.9" cy="208" r=".79"/>
<circle cx="186.9" cy="202.9" r=".79"/>
<circle cx="186.9" cy="205.4" r=".79"/>
<circle cx="186.9" cy="200.3" r=".79"/>
<circle cx="186.9" cy="210.5" r=".79"/>
<circle cx="186.9" cy="215.5" r=".79"/>
</g>
<g fill="#000">
<circle cx="179.2" cy="205.4" r=".79"/>
<circle cx="179.2" cy="210.5" r=".79"/>
<circle cx="181.8" cy="208" r=".79"/>
</g>
<path d="M60.1 223.3h49.6v25.7h-49.6z" fill="#fff"/>
<g fill="none" stroke="#000" stroke-width=".24">
<path d="M82.8 231.5h9.2v8.9h-9.2zM82.8 239.5h1.3v.9M82.8 238.5h-1.6v.6h.7v.6h-.7v.7h1.6M84.1 231.5v.9h-1.3M90.6 231.5v.9h1.4M92 239.5h-1.4v.9"/>
<circle cx="84.7" cy="236" r=".63"/>
<circle cx="87.3" cy="233.4" r=".63"/>
<circle cx="87.3" cy="238.5" r=".63"/>
</g>
<g fill="#000">
<circle cx="95.2" cy="236" r=".36"/>
<circle cx="109" cy="236" r=".36"/>
</g>
<g fill="none" stroke="#000" stroke-width=".2">
<path d="M60.1 231.9h15.9l4.6 5.9M70.2 238.5h10.7M70.8 237.9v3.7M70.8 234.6v2.2M77.3 229.1h5.8M78.9 227.1h2.2M82.8 226.5v4.7M82.9 227.1h5.8M83.2 229h5.9M84.7 228.4v2.8M87.3 226.5v4.7M89.1 227.1h2.2"/>
<path d="M89.2 229.2h2.2M92.3 238.4h3.6M92.3 233.4h3.6M92.3 231.5h17.4M95.2 233.7v4.4M95.2 230.5v1.3M107.6 232.8v.9M107.6 237.9v.9M108 232.8v.9M108 237.9v.9M109 231.8v8.3M109 227.6v2.2"/>
<path d="M70.2 240.4h10.7M70.8 242.2v2.2M77.3 243.8h2.3M78.9 246.3h2.3M80.8 243.8h2.2M81.2 240.8v3.6M82.6 246.3h9.5M82.8 240.7v6.3M84.5 243.8h2.3M92 240.7v6.3M92.4 240.4h17.3M93.6 246.3h2.3"/>
<path d="M95.2 240v2.3M109 242.2v2.2"/>
<circle cx="95.2" cy="236" r=".36"/>
<circle cx="109" cy="236" r=".36"/>
</g>
<g fill="#000">
<path d="M70.1 236.4l.7 .4 .7-.4-.7 1.8z" fill-rule="evenodd"/>
<path d="M79.8 237.8h.8l.3-.8 .5 1.8z" fill-rule="evenodd"/>
<path d="M80.7 226.4l1.8 .7-1.8 .7 .4-.7z" fill-rule="evenodd"/>
<path d="M82.6 228.4l1.9 .7-1.9 .6 .5-.6z" fill-rule="evenodd"/>
<path d="M87.7 229.1l1.8-.7-.5 .7 .5 .6z" fill-rule="evenodd"/>
<path d="M87.7 227.1l1.8-.6-.4 .6 .4 .7z" fill-rule="evenodd"/>
<path d="M94.5 231.3l.7 .5 .7-.5-.7 1.8z" fill-rule="evenodd"/>
<path d="M108.3 229.3l.7 .5 .7-.5-.7 1.8z" fill-rule="evenodd"/>
<path d="M70.8 240.8l.7 1.8-.7-.4-.7 .4z" fill-rule="evenodd"/>
<path d="M79.1 243.1l1.8 .7-1.8 .7 .5-.7z" fill-rule="evenodd"/>
<path d="M80.7 245.6l1.8 .7-1.8 .7 .5-.7z" fill-rule="evenodd"/>
<path d="M83.1 243.7l1.9-.6-.5 .6 .5 .7z" fill-rule="evenodd"/>
<path d="M92.2 246.3l1.8-.7-.4 .7 .4 .7z" fill-rule="evenodd"/>
<path d="M95.2 238.7l.7 1.8-.7-.5-.7 .5z" fill-rule="evenodd"/>
<path d="M109 240.8l.7 1.8-.7-.4-.7 .4z" fill-rule="evenodd"/>
</g>
<path d="M82 236h26.3M82.7 239.5h-1.5M84.7 238.5v-7M85.9 233.4h6.1M85.9 238.4h6.1M87.3 241.7v-10.2" fill="none" stroke="#000" stroke-width=".2" stroke-dasharray=".3 .3" stroke-linecap="butt"/>
<path d="M170.5 227.6h17.5v17.1h-17.5z" fill="#fff"/>
<path d="M173.1 232.6h9.9v7.4h-9.9z" fill="#ccc"/>
<path d="M173.1 232.6h9.9v7.4h-9.9z" fill="none" stroke="#ccc" stroke-width=".2"/>
<g fill="none" stroke="#000" stroke-width=".2">
<circle cx="171.6" cy="236.2" r=".79"/>
<circle cx="171.6" cy="238.7" r=".79"/>
<circle cx="171.6" cy="233.7" r=".79"/>
<circle cx="171.6" cy="228.6" r=".79"/>
<circle cx="171.6" cy="231.2" r=".79"/>
<circle cx="174.2" cy="236.2" r=".79"/>
<circle cx="174.2" cy="238.7" r=".79"/>
<circle cx="174.2" cy="228.6" r=".79"/>
<circle cx="174.2" cy="233.7" r=".79"/>
<circle cx="174.2" cy="231.2" r=".79"/>
<circle cx="176.7" cy="236.2" r=".79"/>
<circle cx="176.7" cy="233.7" r=".79"/>
<circle cx="176.7" cy="238.7" r=".79"/>
<circle cx="176.7" cy="231.2" r=".79"/>
<circle cx="176.7" cy="228.6" r=".79"/>
<circle cx="179.2" cy="236.2" r=".79"/>
<circle cx="179.2" cy="231.2" r=".79"/>
<circle cx="179.2" cy="228.6" r=".79"/>
<circle cx="179.2" cy="238.7" r=".79"/>
<circle cx="179.2" cy="233.7" r=".79"/>
<circle cx="181.8" cy="236.2" r=".79"/>
<circle cx="181.8" cy="228.6" r=".79"/>
<circle cx="181.8" cy="233.7" r=".79"/>
<circle cx="181.8" cy="231.2" r=".79"/>
<circle cx="181.8" cy="238.7" r=".79"/>
<circle cx="184.3" cy="228.6" r=".79"/>
<circle cx="184.3" cy="231.1" r=".79"/>
<circle cx="186.9" cy="236.2" r=".79"/>
<circle cx="186.9" cy="238.7" r=".79"/>
<circle cx="186.9" cy="231.2" r=".79"/>
<circle cx="186.9" cy="233.7" r=".79"/>
<circle cx="186.9" cy="228.6" r=".79"/>
<circle cx="171.6" cy="241.3" r=".79"/>
<circle cx="171.7" cy="243.8" r=".79"/>
<circle cx="174.2" cy="241.3" r=".79"/>
<circle cx="174.2" cy="243.8" r=".79"/>
<circle cx="176.7" cy="241.3" r=".79"/>
<circle cx="176.7" cy="243.8" r=".79"/>
<circle cx="179.2" cy="241.3" r=".79"/>
<circle cx="179.3" cy="243.8" r=".79"/>
<circle cx="181.8" cy="241.3" r=".79"/>
<circle cx="181.8" cy="243.8" r=".79"/>
<circle cx="184.3" cy="241.3" r=".79"/>
<circle cx="184.4" cy="243.8" r=".79"/>
<circle cx="186.9" cy="241.3" r=".79"/>
<circle cx="186.9" cy="243.8" r=".79"/>
</g>
<g fill="#000">
<circle cx="179.2" cy="238.7" r=".79"/>
<circle cx="179.2" cy="233.7" r=".79"/>
<circle cx="181.8" cy="236.2" r=".79"/>
</g>
<path d="M118 222.9h39.7v26.5h-39.7z" fill="#fff"/>
<g fill="none" stroke="#000" stroke-width=".25">
<path d="M132.7 228h5.6v1h-.7v7.9h.7v1h-5.6zM133 236.2h2.1M133 236.8h2.1M137.7 235.3h5.6v1h-5.6M137.7 232.4h5.6v1h-5.6M137.7 229.7h5.6v1h-5.6"/>
<circle cx="134" cy="236.4" r="1.11"/>
</g>
<circle cx="138.3" cy="226.1" r=".37" fill="#000"/>
<g fill="none" stroke="#000" stroke-width=".2">
<path d="M124.9 237.9h7.5M124.9 228h7.6M125.6 227.9v10.9M125.6 224v2.4M125.6 239.6v2.3M128.7 226.1h2.4M128.8 236.4h3.7M129.5 239.6v2.3l-3.6 2.8M129.5 232.5v2.2M132.7 238.2v8.7M132.7 225.4v2.3M133.1 226.1h9.9"/>
<path d="M134.1 238.2v8.7M137.6 238.2v6.7M138.3 238.2v6.7M138.3 225.4v2.3M143.2 225.4v3.9M143.6 236.3h3.7M143.6 235.2h3.7M144.7 226.1h2.2M146.6 237.9v2.4M146.6 231.2v2.3M128.8 246.3h2.3M132.6 246.3h1.6"/>
<path d="M134.4 243.8h1.5M135.7 246.3h2.3M137.2 243.8h1.6M139.8 243.8h1.5M140 241.2h7.3"/>
<circle cx="138.3" cy="226.1" r=".37"/>
</g>
<g fill="#000">
<path d="M125.6 238.2l.6 1.8-.6-.4-.7 .4z" fill-rule="evenodd"/>
<path d="M124.9 226.1l.7 .4 .6-.4-.6 1.8z" fill-rule="evenodd"/>
<path d="M129.5 238.2l.7 1.8-.7-.4-.7 .4z" fill-rule="evenodd"/>
<path d="M128.8 234.2l.7 .5 .7-.5-.7 1.9z" fill-rule="evenodd"/>
<path d="M130.8 225.4l1.8 .7-1.8 .7 .4-.7z" fill-rule="evenodd"/>
<path d="M143.3 226.1l1.8-.7-.4 .7 .4 .7z" fill-rule="evenodd"/>
<path d="M146.6 236.5l.6 1.9-.6-.5-.7 .5z" fill-rule="evenodd"/>
<path d="M145.9 233.1l.7 .4 .7-.4-.7 1.8z" fill-rule="evenodd"/>
<path d="M130.6 245.6l1.8 .7-1.8 .7 .5-.7z" fill-rule="evenodd"/>
<path d="M134.3 246.3l1.8-.7-.4 .7 .4 .7z" fill-rule="evenodd"/>
<path d="M135.9 243.1l1.8 .7-1.8 .7 .4-.7z" fill-rule="evenodd"/>
<path d="M138.4 243.8l1.8-.7-.4 .7 .4 .7z" fill-rule="evenodd"/>
<path d="M138.6 241.2l1.9-.7-.5 .7 .5 .7z" fill-rule="evenodd"/>
</g>
<path d="M134 234.6v3.2M135.9 236.4h-3.2M136.7 235.8h7.2M136.7 232.9h7.2M136.7 230.2h7.3" fill="none" stroke="#000" stroke-width=".2" stroke-dasharray=".3 .3" stroke-linecap="butt"/>
<g fill="#fff">
<path d="M121.1 231.5h7.2v2.3h-7.2z"/>
<path d="M144.2 234.7h1.1v2.3h-1.1z"/>
</g>
<g font-size="5.6">
<text x="188.9" y="16.4">T93</text>
<text x="56.7" y="34.8">3/8&quot; Square Multi-Turn Cermet Trimmer</text>
</g>
<text font-size="4.9" x="164.7" y="24">Vishay Sfernice</text>
<g font-size="3.5">
<text x="114.7" y="48.3">FEATURES</text>
<text x="23.2" y="100.9">DIMENSIONS in millimeters (± 0.5 mm)</text>
</g>
<g font-size="3.2">
<text x="114.7" y="54.1">• Industrial grade</text>
<text x="114.7" y="60.5">• 0.5 W at 70 °C</text>
<text x="20.6" y="69.6">The T93 is a small size trimmer - 3/8&quot; x 3/8&quot; x 3/16&quot; -</text>
<text x="114.7" y="66.8">• Tests according to CECC 41000 or IEC 60393-1</text>
<text x="20.6" y="73.5">answering PC board mounting requirements.</text>
<text x="20.6" y="77.4">Five versions are available which differ by the position of the</text>
<text x="114.7" y="73.2">• Contact resistance variation &lt; 1 %</text>
<text x="20.6" y="81.2">control screw in relation to the PC board plane and by the</text>
<text x="114.7" y="79.5">• Compliant to RoHS directive 2002/95/EC</text>
<text x="20.6" y="85.1">spacing of the terminals.</text>
<text x="20.6" y="89">Excellent operational stability is provided by the use of a</text>
<text x="20.6" y="92.9">cermet element.</text>
</g>
<g font-size="2.8">
<text x="164.6" y="105.7">Terminal Spacing on</text>
<text x="23.8" y="108.3">T93XA</text>
<text x="171" y="109.2">a 2.54 PCB</text>
<text x="23.8" y="140.3">T93XB</text>
<text x="23.8" y="170.1">T93YA</text>
<text x="23.8" y="197.6">T93YB</text>
<text x="23.8" y="225.6">T93Z</text>
<text x="20.6" y="253.2">Note</text>
<text x="24.6" y="256.7">To be measured at base level</text>
<text x="20.6" y="268.1">Revision: 24-Aug-10</text>
<text x="20.6" y="264.9">Document Number: 51026</text>
<text x="55.6" y="268.1">See also Application Note: www.vishay.com/doc?51001 and www.vishay.com/doc?52029</text>
<text x="80.7" y="264.9">For technical questions, contact: sfer@vishay.com</text>
<text x="177.5" y="264.9">www.vishay.com</text>
<text x="195.5" y="268.1">73</text>
</g>
<text font-size="2.1" x="20.6" y="255.9">(1)</text>
<g font-size="2">
<text x="103.8" y="109.3">9.8 max</text>
<text x="114.9" y="109.3">5 ± 1</text>
<text x="145.7" y="111.1">5 max</text>
<text x="118" y="116.5">a</text>
<text x="118" y="119">b</text>
<text x="95.7" y="124.2">1.3</text>
<text x="118" y="121.6">c</text>
<text x="121.5" y="121.4">ø 0.5</text>
<text x="137.7" y="120.4">9.7 max</text>
<text x="92.4" y="131.1">ø 2.2</text>
<text x="117.6" y="129.4">0.5</text>
<text x="104.6" y="134.2">7.9 ± 0.2</text>
<text x="147.2" y="132.1">1.2 ± 0.2</text>
<text x="103.8" y="139.6">9.8 max</text>
<text x="114.9" y="139.6">5 ± 1</text>
<text x="145.7" y="141.4">5 max</text>
<text x="118" y="146.8">a</text>
<text x="118" y="149.3">b</text>
<text x="95.7" y="154.5">1.3</text>
<text x="118" y="151.9">c</text>
<text x="121.5" y="151.7">ø 0.5</text>
<text x="137.7" y="150.6">9.7 max</text>
<text x="92.4" y="161.3">ø 2.2</text>
<text x="117.6" y="159.7">0.5</text>
<text x="104.6" y="164.5">7.9 ± 0.2</text>
<text x="146.9" y="162.4">1.2 ± 0.2</text>
<text x="102.4" y="172.4">1.3</text>
<text x="108.4" y="172.3">9.8 max</text>
<text x="119.6" y="172.3">5 ± 1</text>
<text x="146.5" y="170.8">1.2 ± 0.1</text>
<text x="97.6" y="179.1">ø 2.2</text>
<text x="122.7" y="179.5">a</text>
<text x="155.1" y="177.2">1.6 ± 0.1</text>
<text x="122.7" y="182">b</text>
<text x="122.7" y="184.6">c</text>
<text x="126.1" y="184.4">ø 0.5</text>
<text x="137.7" y="181.5">9.7 max</text>
<text x="87.7" y="186.5">slot 0.6 x 0.6</text>
<text x="119.4" y="189.3">0.5</text>
<text x="145.7" y="191">5 max</text>
<text x="102" y="198.6">1.3</text>
<text x="108.1" y="198.5">9.8 max</text>
<text x="119.2" y="198.5">5 ± 1</text>
<text x="146.5" y="198.3">1.2 ± 0.1</text>
<text x="97.2" y="205.3">ø 2.2</text>
<text x="122.3" y="205.7">a</text>
<text x="122.4" y="208.1">b</text>
<text x="137.7" y="208.9">9.7 max</text>
<text x="155.1" y="204.6">1.6 ± 0.1</text>
<text x="87.3" y="212.7">slot 0.6 x 0.6</text>
<text x="122.4" y="210.7">c</text>
<text x="126.6" y="210.8">ø 0.5</text>
<text x="115.3" y="218.5">0.5</text>
<text x="145.7" y="218.4">5 max</text>
<text x="129.5" y="224.5">5.2 max</text>
<text x="147.5" y="226.7">5 ± 1</text>
<text x="121.1" y="233.1">9.7 max</text>
<text x="144.2" y="230.8">c</text>
<text x="144.2" y="233.5">b</text>
<text x="144.2" y="236.3">a</text>
<text x="147.9" y="236.4">ø 0.5</text>
<text x="118" y="245.5">1.3 ± 0.1</text>
<text x="142.1" y="244.4">0.5</text>
<text x="148" y="241.8">Base level</text>
<text x="129.4" y="249">1.2 ± 0.1</text>
</g>
<g font-size="1.9" fill="#231f20">
<text x="68.4" y="112.9">2.3 ± 0.2</text>
<text x="61.8" y="121.4">2.54</text>
<text x="61.8" y="123.9">2.54</text>
<text x="51.8" y="131.2">Slot 0.6 x 0.6</text>
<text x="69.2" y="141.2">0.6 ± 0.2</text>
<text x="62.4" y="147">2.54</text>
<text x="58.9" y="153.9">2.54</text>
<text x="58.9" y="156.4">2.54</text>
<text x="51.3" y="163.4">Slot 0.6 x 0.6</text>
<text x="69.2" y="173.5">2.3 ± 0.2</text>
<text x="61.2" y="181.9">2.54</text>
<text x="61.2" y="184.4">2.54</text>
<text x="70.8" y="198.4">0.6 ± 0.2</text>
<text x="78.7" y="203.2">2.54</text>
<text x="61.4" y="210.8">2.54</text>
<text x="61.4" y="213.4">2.54</text>
<text x="81.3" y="225.6">4.8 ± 0.2</text>
<text x="60.1" y="231.1">Slot 0.6 x 0.6</text>
<text x="92" y="229.7">2.54</text>
<text x="95.8" y="235.3">2.54</text>
<text x="95.8" y="237.8">2.54</text>
<text x="65.6" y="240.1">ø 2.2</text>
<text x="74.1" y="244.5">1.3</text>
<text x="83.5" y="248.5">9.7 max.</text>
</g>
<g font-size="1.9">
<text x="183.6" y="119.5">a</text>
<text x="183.6" y="122.2">b</text>
<text x="183.6" y="124.8">c</text>
<text x="183.8" y="149.3">a</text>
<text x="183.8" y="152">b</text>
<text x="183.8" y="154.6">c</text>
<text x="183.6" y="178.3">a</text>
<text x="183.6" y="181.1">b</text>
<text x="183.6" y="183.7">c</text>
<text x="183.9" y="205.6">a</text>
<text x="183.9" y="208.4">b</text>
<text x="183.9" y="211">c</text>
<text x="183.8" y="234.1">c</text>
<text x="183.8" y="236.8">b</text>
<text x="183.8" y="239.4">a</text>
</g>
<g font-size="1.3" fill="#231f20">
<text x="76.4" y="112.3">(1)</text>
<text x="77.5" y="140.6">(1)</text>
<text x="63.3" y="153.2">(1)</text>
<text x="63.3" y="155.8">(1)</text>
<text x="76.6" y="172.9">(1)</text>
<text x="65.1" y="181.2">(1)</text>
<text x="65.1" y="183.7">(1)</text>
<text x="78.4" y="197.8">(1)</text>
<text x="65.4" y="210.2">(1)</text>
<text x="65.4" y="212.7">(1)</text>
<text x="89.5" y="225">(1)</text>
<text x="96.3" y="229">(1)</text>
<text x="100.2" y="234.7">(1)</text>
<text x="100.2" y="237.1">(1)</text>
</g>
</svg>
